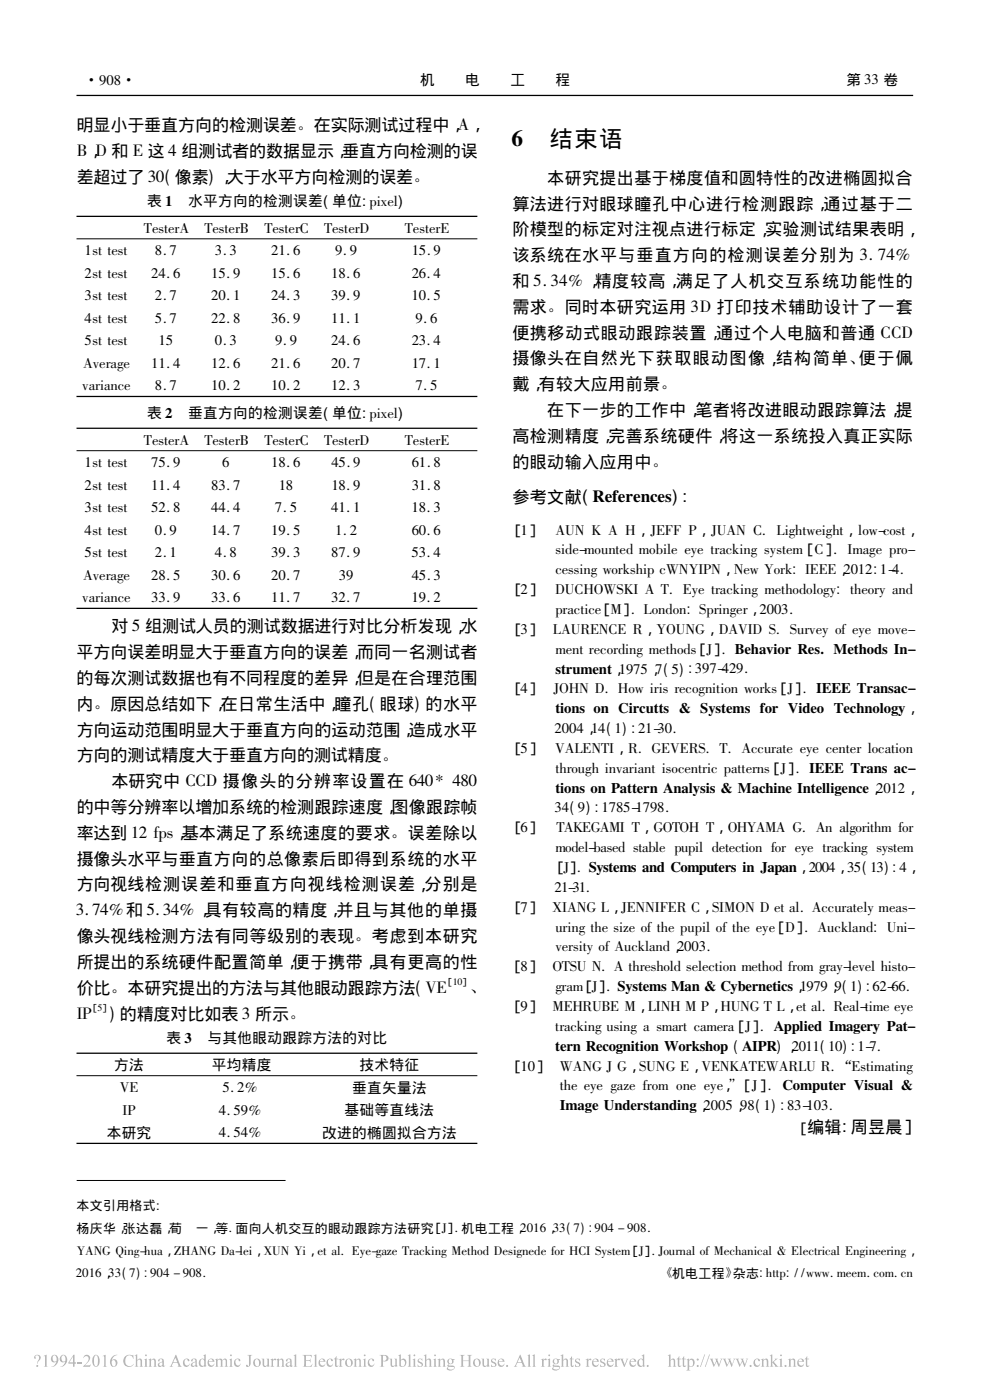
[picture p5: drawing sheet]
<svg xmlns="http://www.w3.org/2000/svg" width="210mm" height="297mm" viewBox="0 0 210 297" stroke-linecap="round" stroke-linejoin="round" font-family="sans-serif">
<path d="M16.2 20.2h177.5M16.2 45.9h85M16.2 84.1h85M16.2 90.8h85M16.2 129h85M16.2 223.4h85M16.2 242.5h85" fill="none" stroke="#000" stroke-width=".27"/>
<path d="M16.2 50.7h85M16.2 95.6h85M16.2 228.2h85M16.3 250.4h44.3" fill="none" stroke="#000" stroke-width=".21"/>
<g fill="#b3b3b3">
<path d="M7.3 287.7a.73 .73 0 0 1 1.2-.1 .73 .73 0 0 1-.3 1.2l-.3 .5v-.5a.79 .79 0 0 0-.1-1.3 .48 .48 0 0 0-.3 .7l-.2-.2zM7.7 289.7a.22 .22 0 0 1 .4 0 .22 .22 0 0 1-.4 0z" fill-rule="evenodd"/>
<path d="M141.6 287.5l.6-.2v1.2a.54 .54 0 0 1 .7-.3 .54 .54 0 0 1 .3 .7v.9l.3 .1h-.9l.3-.2v-1a.35 .35 0 0 0-.3-.3 .35 .35 0 0 0-.4 .2v1.2l.3 .1h-.9l.3-.2v-2z" fill-rule="evenodd"/>
<path d="M13 287.5a.93 .93 0 0 1 1.1 .3 .93 .93 0 0 1 .1 1.1 1.34 1.34 0 0 1-1.5 1 1.26 1.26 0 0 0 1.1-1.1 .77 .77 0 0 1-1.1-.2 .77 .77 0 0 1 .3-1.1zM13.3 287.5a.64 .64 0 0 0-.3 .9 .64 .64 0 0 0 .9 .3 .99 .99 0 0 0-.5-1.2z" fill-rule="evenodd"/>
<path d="M15.6 287.4h.2v1.6h.3v.2h-.3v.7h-.3v-.7h-1v-.2zM15.5 287.7l-.8 1.3h.8z" fill-rule="evenodd"/>
<path d="M16.4 288.9h1v.3h-1z" fill-rule="evenodd"/>
<path d="M17.9 287.5a.77 .77 0 0 1 1.1 .2 .77 .77 0 0 1-.2 1.1l-.8 .8h.9l.4-.2-.2 .5h-1.5a2.65 2.65 0 0 0 1.2-1.9 .6 .6 0 0 0-.6-.3 .6 .6 0 0 0-.5 .4z" fill-rule="evenodd"/>
<path d="M19.9 287.6a.73 .73 0 0 1 .9-.1 .73 .73 0 0 1 .3 .8 1.08 1.08 0 0 1-1 1.6 1.75 1.75 0 0 1-.2-2.3zM20.2 287.5a2.28 2.28 0 0 0 0 2.3h.3a2.23 2.23 0 0 0 0-2.3z" fill-rule="evenodd"/>
<path d="M21.8 287.7l.6-.3v2.2l.3 .3h-.9l.3-.1v-1.7v-.4z" fill-rule="evenodd"/>
<path d="M45.5 288.4l.6-.2v.3a.52 .52 0 0 1 .5-.3 .52 .52 0 0 1 .5 .3 .53 .53 0 0 1 .7-.3 .53 .53 0 0 1 .4 .6v.9l.2 .2h-.8l.3-.2v-.9a.35 .35 0 0 0-.3-.4 .35 .35 0 0 0-.4 .3v1.1l.2 .1h-.8l.2-.2v-.9a.37 .37 0 0 0-.2-.4 .37 .37 0 0 0-.5 .2v1.1l.3 .2h-.8l.2-.1v-1.3z" fill-rule="evenodd"/>
<path d="M125.8 288.4a.67 .67 0 0 1 .8-.2 .67 .67 0 0 1 .4 .7h-1.2a.6 .6 0 0 0 .4 .7 .6 .6 0 0 0 .8-.4 .74 .74 0 0 1-1 .7 .74 .74 0 0 1-.4-1.1zM126 288.4l-.2 .3h.8a.39 .39 0 0 0-.2-.3 .39 .39 0 0 0-.4 0z" fill-rule="evenodd"/>
<path d="M28.5 287.5l.6-.2v1.2a.55 .55 0 0 1 .7-.3 .55 .55 0 0 1 .3 .7v.8l.3 .2h-.8l.2-.2v-1a.35 .35 0 0 0-.3-.3 .35 .35 0 0 0-.4 .2v1.1l.3 .2h-.9l.3-.1v-.3v-1.7v-.3z" fill-rule="evenodd"/>
<path d="M78.2 288.4a.54 .54 0 0 1 .7-.3 .54 .54 0 0 1 .3 .6h-.1a.42 .42 0 0 0-.5-.4 .42 .42 0 0 0-.3 .6 .59 .59 0 0 0 .4 .7 .59 .59 0 0 0 .7-.4 .75 .75 0 0 1-1 .7 .75 .75 0 0 1-.4-1.1z" fill-rule="evenodd"/>
<path d="M9.2 287.7l.7-.3v2.3l.3 .2h-.9l.3-.1v-2z" fill-rule="evenodd"/>
<path d="M53.6 289a.85 .85 0 0 1 1.7 0 .85 .85 0 0 1-1.7 0zM54.2 288.4a.86 .86 0 0 0 .5 1.4 .91 .91 0 0 0-.3-1.5z" fill-rule="evenodd"/>
<path d="M128.9 288.4a.69 .69 0 0 1 .8-.2 .69 .69 0 0 1 .4 .7h-1.2a.6 .6 0 0 0 .4 .7 .6 .6 0 0 0 .8-.4 .73 .73 0 0 1-1 .7 .73 .73 0 0 1-.4-1.1zM129.1 288.4l-.2 .3h.9a.4 .4 0 0 0-.3-.4 .4 .4 0 0 0-.4 .1z" fill-rule="evenodd"/>
<path d="M39.1 288.4a.56 .56 0 0 1 .6-.2 .56 .56 0 0 1 .4 .5 .27 .27 0 0 1-.3-.1 .27 .27 0 0 1-.1-.2 .6 .6 0 0 0-.6 .3 .6 .6 0 0 0 .2 .7 .55 .55 0 0 0 .5 .2 .55 .55 0 0 0 .5-.4 .76 .76 0 0 1-1 .7 .76 .76 0 0 1-.5-1.1z" fill-rule="evenodd"/>
<path d="M88.7 288.3l.9-.1v.5a.45 .45 0 0 0-.3-.4 .45 .45 0 0 0-.5 .1v.3l.3 .2a.59 .59 0 0 1 .5 .7 .59 .59 0 0 1-.9 .3h-.1v-.5a.45 .45 0 0 0 .3 .4 .45 .45 0 0 0 .5-.2v-.3l-.7-.4z" fill-rule="evenodd"/>
<path d="M44.2 288.4a.69 .69 0 0 1 .8-.2 .69 .69 0 0 1 .5 .7h-1.2a.6 .6 0 0 0 .3 .7 .6 .6 0 0 0 .8-.4 .73 .73 0 0 1-.9 .7 .73 .73 0 0 1-.4-1.1zM44.4 288.4l-.1 .3h.8a.4 .4 0 0 0-.2-.4 .4 .4 0 0 0-.5 .1z" fill-rule="evenodd"/>
<path d="M23.8 287.8l.5-.4h.6a1.3 1.3 0 0 0-1.2 1.1 .78 .78 0 0 1 1.3 .7 .78 .78 0 0 1-1.2 .7 1.39 1.39 0 0 1 0-2.1zM23.7 288.6a.95 .95 0 0 0 .5 1.2 .69 .69 0 0 0 .3-.7 .69 .69 0 0 0-.5-.6z" fill-rule="evenodd"/>
<path d="M133.7 288.4a.69 .69 0 0 1 .8-.2 .69 .69 0 0 1 .4 .7h-1.2a.6 .6 0 0 0 .4 .7 .6 .6 0 0 0 .8-.4 .73 .73 0 0 1-1 .7 .73 .73 0 0 1-.4-1.1zM133.9 288.4l-.2 .3h.8a.4 .4 0 0 0-.2-.4 .4 .4 0 0 0-.4 .1z" fill-rule="evenodd"/>
<path d="M49.8 288.4a.54 .54 0 0 1 .7-.3 .54 .54 0 0 1 .4 .6h-.2a.42 .42 0 0 0-.5-.4 .42 .42 0 0 0-.3 .6 .59 .59 0 0 0 .4 .7 .59 .59 0 0 0 .7-.4 .75 .75 0 0 1-.9 .7 .75 .75 0 0 1-.4-1.1z" fill-rule="evenodd"/>
<path d="M52.5 287.4h1l-.3 .3v1.4a.58 .58 0 0 1-.3 .7 .58 .58 0 0 1-.7-.1l.2-.2 .3 .3 .1-.2v-1.9z" fill-rule="evenodd"/>
<path d="M55.4 288.2h.6v1.1a.36 .36 0 0 0 .3 .4 .36 .36 0 0 0 .4-.2v-1.1l-.2-.2h.5v1.4l.3 .1-.6 .2v-.3a.54 .54 0 0 1-.6 .3 .54 .54 0 0 1-.4-.6v-.9z" fill-rule="evenodd"/>
<path d="M57.3 288.4l.6-.2v.3l.4-.3a.18 .18 0 0 1 .3 .1 .18 .18 0 0 1-.2 .2l-.3-.1-.2 .3v1l.3 .2h-.9l.3-.1v-.3v-1z" fill-rule="evenodd"/>
<path d="M105.8 288.4a.69 .69 0 0 1 .7-.2 .69 .69 0 0 1 .5 .7h-1.2a.6 .6 0 0 0 .4 .7 .6 .6 0 0 0 .7-.4 .73 .73 0 0 1-.9 .7 .73 .73 0 0 1-.4-1.1zM105.9 288.4l-.1 .3h.8a.4 .4 0 0 0-.2-.4 .4 .4 0 0 0-.5 .1z" fill-rule="evenodd"/>
<path d="M62.3 287.5l.5-.2v2.5l.3 .1h-.8l.2-.4v-1.8z" fill-rule="evenodd"/>
<path d="M60.8 288.3a.6 .6 0 0 1 .7-.1 .6 .6 0 0 1 .3 .6l.1 .9h.2l-.4 .2-.1-.2a.49 .49 0 0 1-.8 .2 .49 .49 0 0 1-.1-.7l.9-.4-.1-.3a.35 .35 0 0 0-.4-.2 .35 .35 0 0 0-.2 .5l-.3-.2zM61 289.2v.5h.3l.3-.1v-.7z" fill-rule="evenodd"/>
<path d="M64.2 287.4h1.9v.6l-.3-.4-.9-.1v1h.8l.2-.3v.8l-.2-.3h-.8l.1 1.1a.89 .89 0 0 0 1.2-.5l-.1 .6h-1.9l.3-.1v-.3v-1.8z" fill-rule="evenodd"/>
<path d="M66.5 287.5l.6-.2v2.4l.2 .2h-.8l.3-.1v-2.1z" fill-rule="evenodd"/>
<path d="M92.1 287.5a.2 .2 0 0 1 .4 0 .2 .2 0 0 1-.4 0zM91.8 288.4l.6-.2v1.5l.3 .2h-.8l.2-.1v-1.3z" fill-rule="evenodd"/>
<path d="M71.3 287.7l.1 .5h.4l-.4 .1v1.3l.1 .1 .3-.1a.38 .38 0 0 1-.5 .4 .38 .38 0 0 1-.3-.5v-1.2h-.2z" fill-rule="evenodd"/>
<path d="M130.2 288.4l.6-.2v.3l.3-.3h.2a.2 .2 0 0 1 .1 .3 .2 .2 0 0 1-.3-.1l-.3 .3v1l.3 .2h-.9l.3-.2v-1.2z" fill-rule="evenodd"/>
<path d="M71.8 288.4l.6-.2v.3l.3-.3h.2a.2 .2 0 0 1 .1 .3 .21 .21 0 0 1-.4-.1l-.2 .3v1l.3 .2h-.9l.3-.2v-1.2z" fill-rule="evenodd"/>
<path d="M127.4 288.3l.9-.1v.5a.47 .47 0 0 0-.3-.4 .47 .47 0 0 0-.5 .1l.3 .5a.59 .59 0 0 1 .6 .8 .59 .59 0 0 1-1 .2h-.1v-.5a.48 .48 0 0 0 .3 .4 .48 .48 0 0 0 .6-.2l-.1-.3-.7-.4z" fill-rule="evenodd"/>
<path d="M77.2 287.5a.18 .18 0 0 1 .3 0 .18 .18 0 0 1-.3 0zM76.9 288.4l.6-.2v1.5l.3 .2h-.9l.3-.1v-.3v-1z" fill-rule="evenodd"/>
<path d="M30.8 287.5a.18 .18 0 0 1 .3 0 .18 .18 0 0 1-.3 0zM30.5 288.4l.6-.2v1.5l.3 .2h-.8l.2-.1v-1.3z" fill-rule="evenodd"/>
<path d="M80.5 287.4h.9a.76 .76 0 0 1 1 .8 .76 .76 0 0 1-1.2 .5v1.1l.4 .1h-1.1l.3-.1 .1-.3v-1.8zM81.2 287.6v1a.57 .57 0 0 0 .8-.5 .57 .57 0 0 0-.8-.5z" fill-rule="evenodd"/>
<path d="M82.5 288.2h.6v1.1a.36 .36 0 0 0 .3 .4 .36 .36 0 0 0 .5-.2l-.1-1.1-.2-.2h.5v1.3l.1 .2h.2l-.5 .2v-.3a.54 .54 0 0 1-.7 .3 .54 .54 0 0 1-.4-.6v-.9z" fill-rule="evenodd"/>
<path d="M48.8 287.5a.2 .2 0 0 1 .4 0 .2 .2 0 0 1-.4 0zM48.6 288.4l.5-.2 .1 1.5 .2 .2h-.8l.2-.1 .1-.3-.1-1z" fill-rule="evenodd"/>
<path d="M86.5 287.5l.5-.2v2.5l.3 .1h-.8l.2-.4v-1.8z" fill-rule="evenodd"/>
<path d="M87.7 287.5a.2 .2 0 0 1 .4 0 .2 .2 0 0 1-.4 0zM87.5 288.4l.6-.2v1.5l.2 .2h-.8l.2-.1v-1.3z" fill-rule="evenodd"/>
<path d="M40.6 288.5a.61 .61 0 0 1 .7-.3 .61 .61 0 0 1 .4 .6l.1 .9h.2l-.4 .2-.1-.2a.49 .49 0 0 1-.8 .2 .49 .49 0 0 1-.1-.7l.9-.4-.1-.3a.35 .35 0 0 0-.4-.2 .35 .35 0 0 0-.2 .5l-.2-.1zM40.9 289.2v.5h.3l.3-.1v-.7z" fill-rule="evenodd"/>
<path d="M67.8 288.4a.67 .67 0 0 1 .8-.2 .67 .67 0 0 1 .4 .7h-1.2a.6 .6 0 0 0 .4 .7 .6 .6 0 0 0 .8-.4 .74 .74 0 0 1-1 .7 .74 .74 0 0 1-.4-1.1zM68 288.4l-.2 .3h.8a.39 .39 0 0 0-.2-.3 .39 .39 0 0 0-.4 0z" fill-rule="evenodd"/>
<path d="M145.6 288.4l.6-.2v.4a.62 .62 0 0 1 .7-.4 .62 .62 0 0 1 .4 .8 .76 .76 0 0 1-.3 .8 .76 .76 0 0 1-.8 0v.7l.2 .2h-.9l.3-.1v-.3v-1.8zM146.2 288.7v.6a.46 .46 0 0 0 .5 .6 .46 .46 0 0 0 .3-.7 .49 .49 0 0 0-.2-.7 .49 .49 0 0 0-.6 .2z" fill-rule="evenodd"/>
<path d="M92.7 288.4l.6-.2v.3a.54 .54 0 0 1 .7-.3 .54 .54 0 0 1 .4 .6v1l.2 .1h-.8l.3-.2v-.9l-.1-.3-.2-.1-.5 .2v1.1l.3 .2h-.8l.2-.2v-1.2z" fill-rule="evenodd"/>
<path d="M95.1 288.4l.4-.2 .9 .1v.2h-.3a.68 .68 0 0 1-.1 .8 .68 .68 0 0 1-.8 .1l-.1 .2 .3 .1a.73 .73 0 0 1 1 .5 .9 .9 0 0 1-.8 .6 .9 .9 0 0 1-.8-.5l.3-.4-.2-.3 .3-.3-.3-.5zM95.3 288.4a.48 .48 0 0 0-.1 .6 .48 .48 0 0 0 .6 .2 .48 .48 0 0 0 .1-.6 .48 .48 0 0 0-.6-.2zM95.1 289.9l-.1 .3a.73 .73 0 0 0 .7 .3 .73 .73 0 0 0 .6-.5z" fill-rule="evenodd"/>
<path d="M114.7 288.4l.6-.2v.3l.3-.3h.2a.2 .2 0 0 1 .1 .3 .21 .21 0 0 1-.4-.1l-.2 .3v1l.3 .2h-.9l.3-.2v-1.2z" fill-rule="evenodd"/>
<path d="M97.5 287.4h1.1l-.4 .3v.9h1.2v-1l-.3-.2h1l-.3 .2v2l.3 .3h-1l.3-.1v-1.1h-1.2v.9l.4 .3h-1.1l.3-.1 .1-.3v-1.8z" fill-rule="evenodd"/>
<path d="M167.1 288.4l.6-.2v.3a.52 .52 0 0 1 .6-.3 .52 .52 0 0 1 .4 .6v1l.2 .1h-.8l.2-.1 .1-.3v-.9l-.3-.2-.4 .2v1.2l.2 .1h-.8l.3-.2v-1.2z" fill-rule="evenodd"/>
<path d="M102.1 288.2h.6v1.1a.36 .36 0 0 0 .2 .4 .36 .36 0 0 0 .5-.2l-.1-1.1-.2-.2h.6v1.4l.3 .1-.6 .2v-.3a.54 .54 0 0 1-.7 .3 .54 .54 0 0 1-.4-.6v-.9z" fill-rule="evenodd"/>
<path d="M104.3 288.3l.9-.1v.5a.47 .47 0 0 0-.3-.4 .47 .47 0 0 0-.5 .1l.2 .5a.59 .59 0 0 1 .6 .8 .59 .59 0 0 1-1 .2h-.1v-.5a.48 .48 0 0 0 .4 .4 .48 .48 0 0 0 .5-.2l-.1-.3-.7-.4z" fill-rule="evenodd"/>
<path d="M69.5 288.4a.54 .54 0 0 1 .6-.3 .54 .54 0 0 1 .4 .6h-.2a.42 .42 0 0 0-.5-.4 .42 .42 0 0 0-.3 .6 .59 .59 0 0 0 .4 .7 .59 .59 0 0 0 .8-.4 .75 .75 0 0 1-1 .7 .75 .75 0 0 1-.4-1.1z" fill-rule="evenodd"/>
<path d="M156 288.2h.7l-.1 .2 .4 1.1 .4-.8-.4-.5h.8l-.2 .2 .4 1.1 .4-1.1-.2-.2 .5 .1-.7 1.6-.6-1.1-.6 1.1-.6-1.5z" fill-rule="evenodd"/>
<path d="M110.3 287.4l1 2.3 .3 .2h-1l.3-.2-.2-.6h-1l-.2 .6 .2 .2h-.7l.4-.5zM110.2 288l-.5 1h.9z" fill-rule="evenodd"/>
<path d="M111.8 287.5l.6-.2v2.4l.2 .2h-.8l.3-.1v-2.1z" fill-rule="evenodd"/>
<path d="M112.9 287.5l.5-.2v2.2l.1 .3 .2 .1h-.8l.2-.1v-.3v-1.7v-.3z" fill-rule="evenodd"/>
<path d="M43.1 287.5l.5-.2v2.3l.3 .1-.6 .2v-.2a.74 .74 0 0 1-1 0 .74 .74 0 0 1 0-1l.4-.5 .6 .1v-.6zM42.7 288.4a.77 .77 0 0 0 .5 1.3l.1-.1v-.9a.39 .39 0 0 0-.2-.3 .39 .39 0 0 0-.4 0z" fill-rule="evenodd"/>
<path d="M116.3 287.5a.2 .2 0 0 1 .4 0 .2 .2 0 0 1-.4 0zM116.1 288.4l.6-.2v1.6l.2 .1h-.8l.2-.2v-1.2z" fill-rule="evenodd"/>
<path d="M117.4 288.4l.5-.2 .9 .2-.4 .1a.68 .68 0 0 1-.1 .8 .68 .68 0 0 1-.8 .1l-.1 .2 .3 .1a.72 .72 0 0 1 1.1 .5 .9 .9 0 0 1-.8 .6 .9 .9 0 0 1-.9-.5l.3-.4-.1-.3 .2-.3-.3-.4zM117.6 288.4a.49 .49 0 0 0-.1 .6 .49 .49 0 0 0 .6 .2 .5 .5 0 0 0 .1-.6 .5 .5 0 0 0-.6-.2zM117.5 289.9l-.2 .3a.73 .73 0 0 0 .7 .3 .73 .73 0 0 0 .6-.5z" fill-rule="evenodd"/>
<path d="M160.1 288.4a.56 .56 0 0 1 .6-.2 .56 .56 0 0 1 .4 .5 .27 .27 0 0 1-.3-.1 .27 .27 0 0 1-.1-.2 .6 .6 0 0 0-.6 .3 .6 .6 0 0 0 .2 .7 .55 .55 0 0 0 .5 .2 .55 .55 0 0 0 .5-.4 .76 .76 0 0 1-1 .7 .76 .76 0 0 1-.5-1.1z" fill-rule="evenodd"/>
<path d="M121.3 287.7v.5h.4l-.4 .1v1.3l.1 .1 .3-.1a.32 .32 0 0 1-.3 .3 .32 .32 0 0 1-.4-.2v-1.4h-.2z" fill-rule="evenodd"/>
<path d="M122.1 288.3l.9-.1v.5a.44 .44 0 0 0-.3-.4 .44 .44 0 0 0-.5 .2l.3 .4a.59 .59 0 0 1 .5 .7 .59 .59 0 0 1-.9 .3h-.1v-.5a.48 .48 0 0 0 .3 .4 .48 .48 0 0 0 .5-.2v-.3l-.8-.5z" fill-rule="evenodd"/>
<path d="M74.9 288.4l.6-.2v.3a.52 .52 0 0 1 .7-.3 .52 .52 0 0 1 .3 .6l.1 1 .2 .1h-.8l.2-.1v-.3v-.9l-.2-.2-.5 .2v1.2l.3 .1h-.8l.2-.2v-1.2z" fill-rule="evenodd"/>
<path d="M124.2 288.4l.6-.2v.3l.3-.3 .3 .1a.23 .23 0 0 1-.2 .2 .23 .23 0 0 1-.2-.1l-.2 .3v1l.3 .2h-.9l.3-.2v-1.2z" fill-rule="evenodd"/>
<path d="M153.3 288.2h.7l-.1 .3 .4 1 .4-.8-.4-.5h.7l-.1 .3 .4 1 .4-1.1-.2-.2 .5 .1-.3 .2-.5 1.4-.5-1.1-.6 1.1-.6-1.5z" fill-rule="evenodd"/>
<path d="M73.1 289a.86 .86 0 0 1 1.7 0 .86 .86 0 0 1-1.7 0zM73.7 288.4a.88 .88 0 0 0 .5 1.4 .9 .9 0 0 0-.3-1.5z" fill-rule="evenodd"/>
<path d="M37.3 287.4l1 2.3 .3 .2h-1l.3-.2-.3-.6h-.9l-.3 .6 .3 .2h-.8l.5-.5zM37.2 288l-.5 1h.9z" fill-rule="evenodd"/>
<path d="M118.9 287.5l.6-.2v1.2a.55 .55 0 0 1 .7-.3 .55 .55 0 0 1 .3 .7v.9l.2 .1h-.8l.3-.2v-1a.35 .35 0 0 0-.4-.3 .35 .35 0 0 0-.3 .2v1.2l.2 .1h-.8l.2-.1v-2.1z" fill-rule="evenodd"/>
<path d="M84.4 287.5l.6-.2v1.2a.69 .69 0 0 1 1-.2 .69 .69 0 0 1 .1 1 .91 .91 0 0 1-1.4 .5v-2.1zM85.1 288.5l-.1 1.2a.64 .64 0 0 0 .9-.2 .64 .64 0 0 0-.2-.9l-.3-.2z" fill-rule="evenodd"/>
<path d="M136.1 287.5l.5-.2v2.2l.1 .2h.2l-.6 .2v-.2a.75 .75 0 0 1-1 0 .75 .75 0 0 1 0-1l.5-.5 .5 .1v-.7zM135.7 288.4a.75 .75 0 0 0-.2 .8 .75 .75 0 0 0 .7 .5l.1-.1v-.9a.39 .39 0 0 0-.2-.3 .39 .39 0 0 0-.4 0z" fill-rule="evenodd"/>
<path d="M58.6 288.4l.6-.2v.3a.52 .52 0 0 1 .6-.3 .52 .52 0 0 1 .3 .6l.1 1 .2 .1h-.8l.2-.1 .1-.3-.1-.9-.2-.2-.4 .2v1.2l.2 .1h-.8l.2-.2v-1.2z" fill-rule="evenodd"/>
<path d="M31.4 288.4l.6-.2v.3a.54 .54 0 0 1 .7-.3 .54 .54 0 0 1 .4 .6v1l.2 .1h-.8l.2-.2v-.9v-.3l-.2-.1-.5 .2v1.1l.3 .2h-.8l.2-.2v-1.2z" fill-rule="evenodd"/>
<path d="M11 287.7a.85 .85 0 0 1 1.1-.1 .85 .85 0 0 1 .3 1.1 1.38 1.38 0 0 1-1.6 1.2 1.2 1.2 0 0 0 1.2-1.1 .75 .75 0 0 1-1.1-.1 .75 .75 0 0 1 .1-1zM11.3 287.7a.65 .65 0 0 0-.1 .7 .65 .65 0 0 0 .7 .3 .74 .74 0 0 0-.5-1.2z" fill-rule="evenodd"/>
<path d="M144 287.7l.1 .5h.4l-.4 .1v1.3l.1 .1 .3-.1a.39 .39 0 0 1-.4 .4 .39 .39 0 0 1-.3-.5v-1.2h-.3z" fill-rule="evenodd"/>
<path d="M145.1 287.7v.5h.4l-.4 .1v1.3l.1 .1 .3-.1a.32 .32 0 0 1-.4 .3 .32 .32 0 0 1-.3-.2v-1.4h-.3z" fill-rule="evenodd"/>
<path d="M33.7 288.3a.62 .62 0 0 1 .7-.1 .62 .62 0 0 1 .3 .6l.1 .9h.2l-.4 .2-.2-.2a.51 .51 0 0 1-.9 .1 .51 .51 0 0 1 .5-.8l.4-.2v-.3a.36 .36 0 0 0-.4-.2 .36 .36 0 0 0-.3 .5l-.1-.1zM33.8 289.2l.1 .5h.3l.2-.1v-.7z" fill-rule="evenodd"/>
<path d="M147.8 288.4a.21 .21 0 0 1 .4 0 .21 .21 0 0 1-.4 0zM147.7 289.7a.25 .25 0 0 1 .5 0 .25 .25 0 0 1-.5 0z" fill-rule="evenodd"/>
<path d="M149.4 287.3h.1l-.9 2.6h-.1z" fill-rule="evenodd"/>
<path d="M150.4 287.3h.2l-1 2.6h-.1z" fill-rule="evenodd"/>
<path d="M150.6 288.2h.7l-.2 .3 .4 1 .4-.8-.3-.5h.7l-.1 .3 .3 1 .4-1.1-.2-.2 .5 .1-.2 .2-.5 1.4-.5-1.1-.6 1.1z" fill-rule="evenodd"/>
<path d="M26.6 287.7a1.78 1.78 0 0 1 1.6-.2l.1-.1v.8a.92 .92 0 0 0-1.1-.7 .92 .92 0 0 0-.6 1.2 .98 .98 0 0 0 .6 1.1 .98 .98 0 0 0 1.2-.5 1.24 1.24 0 0 1-1.9 .3 1.24 1.24 0 0 1 .1-1.9z" fill-rule="evenodd"/>
<path d="M89.9 287.5l.5-.2v1.2a.55 .55 0 0 1 .7-.3 .55 .55 0 0 1 .3 .7v.8l.3 .2h-.8l.2-.2v-1a.35 .35 0 0 0-.3-.3 .35 .35 0 0 0-.4 .2v1.1l.3 .2h-.8l.2-.1v-.3v-1.7v-.3z" fill-rule="evenodd"/>
<path d="M100.3 289a.85 .85 0 0 1 1.7 0 .85 .85 0 0 1-1.7 0zM100.8 288.4a.86 .86 0 0 0 .6 1.4 .91 .91 0 0 0-.4-1.5z" fill-rule="evenodd"/>
<path d="M161.3 288.4l.6-.2v.3a.54 .54 0 0 1 .7-.3 .54 .54 0 0 1 .3 .6v1l.3 .1h-.8l.2-.2v-.9v-.3l-.3-.1-.4 .2v1.1l.3 .2h-.8l.2-.2v-1.2z" fill-rule="evenodd"/>
<path d="M163.2 287.5l.6-.2v1.7l.6-.6-.1-.2h.7l-.9 .7 1 1h-.8l.1-.2-.6-.7v.8l.3 .1h-.9l.3-.1v-.3v-1.7l-.1-.3z" fill-rule="evenodd"/>
<path d="M165.5 287.5a.18 .18 0 0 1 .3 0 .18 .18 0 0 1-.3 0zM165.2 288.4l.6-.2v1.5l.3 .2h-.9l.3-.1v-1.3z" fill-rule="evenodd"/>
<path d="M131.5 288.2h.8l-.2 .2 .4 1.1 .4-1.1-.1-.2h.5l-.8 1.7-.8-1.5z" fill-rule="evenodd"/>
<path d="M169.3 288.4a.67 .67 0 0 1 .8-.2 .67 .67 0 0 1 .4 .7h-1.1a.6 .6 0 0 0 .3 .7 .6 .6 0 0 0 .8-.4 .74 .74 0 0 1-1 .7 .74 .74 0 0 1-.4-1.1zM169.5 288.4l-.1 .3h.7a.39 .39 0 0 0-.1-.3 .39 .39 0 0 0-.5 0z" fill-rule="evenodd"/>
<path d="M171.2 287.7v.5h.4l-.4 .1v1.3l.1 .1 .3-.1a.32 .32 0 0 1-.3 .3 .32 .32 0 0 1-.4-.2v-1.4h-.3z" fill-rule="evenodd"/>
<circle cx="107.5" cy="289.7" r=".23"/>
<circle cx="166.6" cy="289.7" r=".23"/>
<circle cx="159.2" cy="289.7" r=".23"/>
<circle cx="137.4" cy="289.7" r=".22"/>
</g>
<g font-size="4.9">
<text x="108.5" y="30.9">6</text>
<text x="116.6" y="31.2">结束语</text>
</g>
<g font-size="3.6">
<text x="16.3" y="27.8">明显小于垂直方向的检测误差。</text>
<text x="66.5" y="27.8">在实际测试过程中，</text>
<text x="97.1" y="27.6">A，</text>
<text x="16.3" y="33.1">B，</text>
<text x="20.3" y="33.1">D 和 E 这 4 组测试者的数据显示，</text>
<text x="72.6" y="33.3">垂直方向检测的误</text>
<text x="16.3" y="38.8">差超过了 30 像素 ，</text>
<text x="48.1" y="38.8">大于水平方向检测的误差。</text>
<text x="116.1" y="39">本研究提出基于梯度值和圆特性的改进椭圆拟合</text>
<text x="108.7" y="44.4">算法进行对眼球瞳孔中心进行检测跟踪，通过基于二</text>
<text x="108.7" y="49.9">阶模型的标定对注视点进行标定，</text>
<text x="162.3" y="49.9">实验测试结果表明，</text>
<text x="108.7" y="55.4">该系统在水平与垂直方向的检测误差分别为 3． 74%</text>
<text x="108.7" y="60.9">和 5． 34% ，</text>
<text x="126.1" y="60.9">精度较高，满足了人机交互系统功能性的</text>
<text x="108.7" y="66.4">需求。</text>
<text x="108.7" y="71.8">便携移动式眼动跟踪装置，</text>
<text x="119.8" y="66.4">同时本研究运用 3D 打印技术辅助设计了一套</text>
<text x="151.9" y="71.8">通过个人电脑和普通 CCD</text>
<text x="108.7" y="77.3">摄像头在自然光下获取眼动图像，结构简单、 便于佩</text>
<text x="108.7" y="82.8">戴，</text>
<text x="114.2" y="82.8">有较大应用前景。</text>
<text x="116.1" y="88.3">在下一步的工作中，</text>
<text x="147.5" y="88.3">笔者将改进眼动跟踪算法，</text>
<text x="190" y="88.3">提</text>
<text x="108.7" y="93.7">高检测精度，</text>
<text x="129" y="93.7">完善系统硬件，</text>
<text x="153" y="93.7">将这一系统投入真正实际</text>
<text x="108.7" y="99.2">的眼动输入应用中。</text>
<text x="108.7" y="106.6">参考文献 Ｒeferences</text>
<text x="23.6" y="134.1">对 5 组测试人员的测试数据进行对比分析发现，</text>
<text x="97.7" y="134.1">水</text>
<text x="16.3" y="139.6">平方向误差明显大于垂直方向的误差，</text>
<text x="75.7" y="139.6">而同一名测试者</text>
<text x="16.3" y="145.1">的每次测试数据也有不同程度的差异，</text>
<text x="75.7" y="145.1">但是在合理范围</text>
<text x="16.3" y="150.6">内。</text>
<text x="23.5" y="150.6">原因总结如下，</text>
<text x="46.8" y="150.6">在日常生活中，</text>
<text x="70.9" y="150.6">瞳孔 眼球 的水平</text>
<text x="16.3" y="156">方向运动范围明显大于垂直方向的运动范围，</text>
<text x="16.3" y="161.5">方向的测试精度大于垂直方向的测试精度。</text>
<text x="86.7" y="156">造成水平</text>
<text x="23.7" y="167">本研究中 CCD 摄像头的分辨率设置在 640* 480</text>
<text x="16.3" y="172.5">的中等分辨率以增加系统的检测跟踪速度，</text>
<text x="83.1" y="172.5">图像跟踪帧</text>
<text x="16.3" y="177.9">率达到 12 fps，</text>
<text x="38.6" y="177.9">基本满足了系统速度的要求。</text>
<text x="86.5" y="177.9">误差除以</text>
<text x="16.3" y="183.4">摄像头水平与垂直方向的总像素后即得到系统的水平</text>
<text x="16.3" y="188.9">方向视线检测误差和垂直方向视线检测误差，</text>
<text x="90" y="188.9">分别是</text>
<text x="16.1" y="194.2">3． 74%和 5． 34%，</text>
<text x="43.5" y="194.4">具有较高的精度，</text>
<text x="71.3" y="194.4">并且与其他的单摄</text>
<text x="16.3" y="199.8">像头视线检测方法有同等级别的表现。</text>
<text x="78.9" y="199.8">考虑到本研究</text>
<text x="16.3" y="205.3">所提出的系统硬件配置简单，</text>
<text x="62.1" y="205.3">便于携带，</text>
<text x="78.9" y="205.3">具有更高的性</text>
<text x="16.3" y="210.8">价比。</text>
<text x="27" y="210.8">本研究提出的方法与其他眼动跟踪方法 VE</text>
<text x="99.6" y="210.6">、</text>
<text x="16.3" y="216.1">IP</text>
<text x="25.4" y="216.3">的精度对比如表 3 所示。</text>
<text x="171.2" y="240.3">编辑 周昱晨］</text>
</g>
<g font-size="3.1">
<text x="17.8" y="18">·</text>
<text x="21" y="18">908·</text>
<text x="89.1" y="18.1">机</text>
<text x="98.7" y="18.1">电</text>
<text x="108.2" y="18.1">工</text>
<text x="117.8" y="18.1">程</text>
<text x="179.5" y="18.1">第 33 卷</text>
<text x="31.2" y="43.8">表 1</text>
<text x="39.9" y="43.8">水平方向的检测误差 单位 pixel</text>
<text x="30.5" y="49.4">TesterA</text>
<text x="43.3" y="49.4">TesterB</text>
<text x="56.1" y="49.4">TesterC</text>
<text x="68.7" y="49.4">TesterD</text>
<text x="85.9" y="49.4">TesterE</text>
<text x="17.9" y="54.1">1st test</text>
<text x="17.9" y="58.9">2st test</text>
<text x="32.1" y="58.9">24． 6</text>
<text x="32.9" y="54.1">8． 7</text>
<text x="44.8" y="58.9">15． 9</text>
<text x="45.6" y="54.1">3． 3</text>
<text x="57.5" y="54.1">21． 6</text>
<text x="57.5" y="58.9">15． 6</text>
<text x="70.3" y="58.9">18． 6</text>
<text x="71.1" y="54.1">9． 9</text>
<text x="87.3" y="58.9">26． 4</text>
<text x="87.3" y="54.1">15． 9</text>
<text x="17.9" y="63.7">3st test</text>
<text x="32.9" y="63.7">2． 7</text>
<text x="44.8" y="63.7">20． 1</text>
<text x="57.5" y="63.7">24． 3</text>
<text x="70.3" y="63.7">39． 9</text>
<text x="87.3" y="63.7">10． 5</text>
<text x="17.9" y="68.5">4st test</text>
<text x="32.9" y="68.5">5． 7</text>
<text x="44.8" y="68.5">22． 8</text>
<text x="57.5" y="68.5">36． 9</text>
<text x="70.3" y="68.5">11． 1</text>
<text x="88.1" y="68.5">9． 6</text>
<text x="17.9" y="73.2">5st test</text>
<text x="33.7" y="73.2">15</text>
<text x="45.6" y="73.2">0． 3</text>
<text x="58.3" y="73.2">9． 9</text>
<text x="70.3" y="73.2">24． 6</text>
<text x="87.3" y="73.2">23． 4</text>
<text x="17.5" y="82.8">variance</text>
<text x="17.6" y="78">Average</text>
<text x="32.1" y="78">11． 4</text>
<text x="32.9" y="82.8">8． 7</text>
<text x="44.8" y="82.8">10． 2</text>
<text x="44.8" y="78">12． 6</text>
<text x="57.5" y="82.8">10． 2</text>
<text x="57.5" y="78">21． 6</text>
<text x="70.3" y="82.8">12． 3</text>
<text x="70.3" y="78">20． 7</text>
<text x="87.3" y="78">17． 1</text>
<text x="88.1" y="82.8">7． 5</text>
<text x="31.2" y="88.7">表 2</text>
<text x="39.9" y="88.7">垂直方向的检测误差 单位 pixel</text>
<text x="30.5" y="94.3">TesterA</text>
<text x="43.3" y="94.3">TesterB</text>
<text x="56.1" y="94.3">TesterC</text>
<text x="68.7" y="94.3">TesterD</text>
<text x="85.9" y="94.3">TesterE</text>
<text x="17.9" y="99.1">1st test</text>
<text x="32.1" y="99.1">75． 9</text>
<text x="47.1" y="99.1">6</text>
<text x="57.5" y="99.1">18． 6</text>
<text x="70.3" y="99.1">45． 9</text>
<text x="87.3" y="99.1">61． 8</text>
<text x="17.9" y="103.9">2st test</text>
<text x="32.1" y="103.9">11． 4</text>
<text x="44.8" y="103.9">83． 7</text>
<text x="59.1" y="103.9">18</text>
<text x="70.3" y="103.9">18． 9</text>
<text x="87.3" y="103.9">31． 8</text>
<text x="17.9" y="108.6">3st test</text>
<text x="17.9" y="113.4">4st test</text>
<text x="32.1" y="108.6">52． 8</text>
<text x="32.9" y="113.4">0． 9</text>
<text x="44.8" y="108.6">44． 4</text>
<text x="44.8" y="113.4">14． 7</text>
<text x="57.5" y="113.4">19． 5</text>
<text x="58.3" y="108.6">7． 5</text>
<text x="70.3" y="108.6">41． 1</text>
<text x="71.1" y="113.4">1． 2</text>
<text x="87.3" y="108.6">18． 3</text>
<text x="87.3" y="113.4">60． 6</text>
<text x="108.2" y="113.4">［1］</text>
<text x="117.8" y="113.4">AUN K A H，JEFF P，JUAN C．</text>
<text x="164.7" y="113.4">Lightweight，low-cost，</text>
<text x="17.9" y="118.2">5st test</text>
<text x="32.9" y="118.2">2． 1</text>
<text x="45.6" y="118.2">4． 8</text>
<text x="57.5" y="118.2">39． 3</text>
<text x="70.3" y="118.2">87． 9</text>
<text x="87.3" y="118.2">53． 4</text>
<text x="117.8" y="117.6">side-mounted mobile eye tracking system［C］．</text>
<text x="179.8" y="117.6">Image pro-</text>
<text x="17.6" y="123">Average</text>
<text x="32.1" y="123">28． 5</text>
<text x="44.8" y="123">30． 6</text>
<text x="57.5" y="123">20． 7</text>
<text x="71.8" y="123">39</text>
<text x="87.3" y="123">45． 3</text>
<text x="117.8" y="121.8">cessing workship cWNYIPN，New York</text>
<text x="170.7" y="121.8">IEEE，</text>
<text x="178.9" y="121.8">2012</text>
<text x="186.6" y="121.8">1-4．</text>
<text x="17.5" y="127.7">variance</text>
<text x="32.1" y="127.7">33． 9</text>
<text x="44.8" y="127.7">33． 6</text>
<text x="57.5" y="127.7">11． 7</text>
<text x="70.3" y="127.7">32． 7</text>
<text x="87.3" y="127.7">19． 2</text>
<text x="108.2" y="126">［2］</text>
<text x="117.8" y="126">DUCHOWSKI A T． Eye tracking methodology</text>
<text x="117.8" y="130.2">practice［M］． London</text>
<text x="148.3" y="130.2">Springer，2003．</text>
<text x="180.3" y="126">theory and</text>
<text x="108.2" y="134.4">［3］</text>
<text x="117.3" y="134.4">LAUＲENCE Ｒ，YOUNG，DAVID S． Survey of eye move-</text>
<text x="117.8" y="138.7">ment recording methods［J］． Behavior Ｒes． Methods In-</text>
<text x="117.8" y="142.9">strument，</text>
<text x="131.2" y="142.9">1975， 5</text>
<text x="139" y="142.9">7</text>
<text x="147.4" y="142.9">397-429．</text>
<text x="108.2" y="147.1">［4］</text>
<text x="117.4" y="147.1">JOHN D． How iris recognition works［J］． IEEE Transac-</text>
<text x="117.6" y="155.5">2004，</text>
<text x="117.8" y="151.3">tions on Circutts ＆ Systems for Video Technology，</text>
<text x="125.4" y="155.5">14</text>
<text x="130.3" y="155.5">1) : 21-30．</text>
<text x="108.2" y="159.7">［5］</text>
<text x="117.8" y="159.7">VALENTI，Ｒ． GEVEＲS． T． Accurate eye center location</text>
<text x="117.8" y="163.9">through invariant isocentric patterns［J］． IEEE Trans ac-</text>
<text x="117.6" y="172.3">34</text>
<text x="117.8" y="168.1">tions on Pattern Analysis ＆ Machine Intelligence，</text>
<text x="122.6" y="172.3">9) : 1785-1798．</text>
<text x="185.8" y="168.1">2012，</text>
<text x="108.2" y="176.6">［6］</text>
<text x="118" y="176.6">TAKEGAMI T，GOTOH T，OHYAMA G． An algorithm for</text>
<text x="117.3" y="185">［J］． Systems and Computers in Japan，2004，35</text>
<text x="117.8" y="180.8">model-based stable pupil detection for eye tracking system</text>
<text x="184.5" y="185">13) : 4，</text>
<text x="117.6" y="189.2">21-31．</text>
<text x="108.2" y="193.4">［7］</text>
<text x="117.2" y="193.4">XIANG L，JENNIFEＲ C，SIMON D et al． Accurately meas-</text>
<text x="117.8" y="197.6">uring the size of the pupil of the eye［D］． Auckland</text>
<text x="188.1" y="197.6">Uni-</text>
<text x="117.8" y="201.8">versity of Auckland，</text>
<text x="143.6" y="201.8">2003．</text>
<text x="108.2" y="206">［8］</text>
<text x="117.2" y="206">OTSU N． A threshold selection method from gray-level histo-</text>
<text x="108.2" y="214.5">［9］</text>
<text x="117.2" y="214.5">MEHＲUBE M，LINH M P，HUNG T L，et al． Ｒeal-time eye</text>
<text x="117.8" y="210.2">gram［J］． Systems Man ＆ Cybernetics，</text>
<text x="169.6" y="210.2">1979， 1) : 62-66．</text>
<text x="177" y="210.2">9</text>
<text x="35.3" y="221.3">表 3</text>
<text x="44" y="221.3">与其他眼动跟踪方法的对比</text>
<text x="117.8" y="218.7">tracking using a smart camera［J］． Applied Imagery Pat-</text>
<text x="24.2" y="227.1">方法</text>
<text x="44.9" y="227.1">平均精度</text>
<text x="76.3" y="227.1">技术特征</text>
<text x="108.2" y="227.1">［10］</text>
<text x="117.8" y="222.9">tern Ｒecognition Workshop</text>
<text x="118.7" y="227.1">WANG J G，SUNG E，VENKATEWAＲLU Ｒ． “ Estimating</text>
<text x="157.4" y="222.9">AIPＲ) ，</text>
<text x="167.9" y="222.9">2011</text>
<text x="175.6" y="222.9">10) : 1-7．</text>
<text x="25.4" y="231.7">VE</text>
<text x="47.2" y="231.7">5． 2%</text>
<text x="74.7" y="231.8">垂直矢量法</text>
<text x="118.7" y="231.3">the eye gaze from one eye， ［J］．</text>
<text x="154.5" y="231.3">”</text>
<text x="165.9" y="231.3">Computer Visual ＆</text>
<text x="26" y="236.5">IP</text>
<text x="46.4" y="236.5">4． 59%</text>
<text x="73.1" y="236.6">基础等直线法</text>
<text x="118.7" y="235.5">Image Understanding，</text>
<text x="149.2" y="235.5">2005，</text>
<text x="157" y="235.5">98</text>
<text x="161.9" y="235.5">1) : 83-103．</text>
<text x="22.6" y="241.4">本研究</text>
<text x="46.4" y="241.2">4． 54%</text>
<text x="68.3" y="241.4">改进的椭圆拟合方法</text>
<text x="168.8" y="240.2">［</text>
</g>
<g font-size="2.7">
<text x="16.3" y="256.7">本文引用格式</text>
<text x="16.3" y="261.5">杨庆华，</text>
<text x="26.1" y="261.5">张达磊，</text>
<text x="35.9" y="261.5">荀</text>
<text x="41.5" y="261.5">一，</text>
<text x="45.7" y="261.5">等． 面向人机交互的眼动跟踪方法研究［J］． 机电工程，</text>
<text x="110.4" y="261.4">2016，</text>
<text x="117.2" y="261.4">33</text>
<text x="121.7" y="261.4">7</text>
<text x="126.1" y="261.4">904 －908．</text>
<text x="16.3" y="266.2">YANG Qing-hua，ZHANG Da-lei，XUN Yi，et al． Eye-gaze Tracking Method Designede for HCI System［J］． Journal of Mechanical ＆ Electrical Engineering，</text>
<text x="16.1" y="271">2016，</text>
<text x="23" y="271">33</text>
<text x="27.4" y="271">7) : 904 －908．</text>
<text x="140" y="271">《 机电工程》 杂志 http / /www． meem． com． cn</text>
</g>
<g font-size="2.1">
<text x="94.4" y="208.9">［10］</text>
<text x="19" y="214.4">［5］</text>
</g>
</svg>
